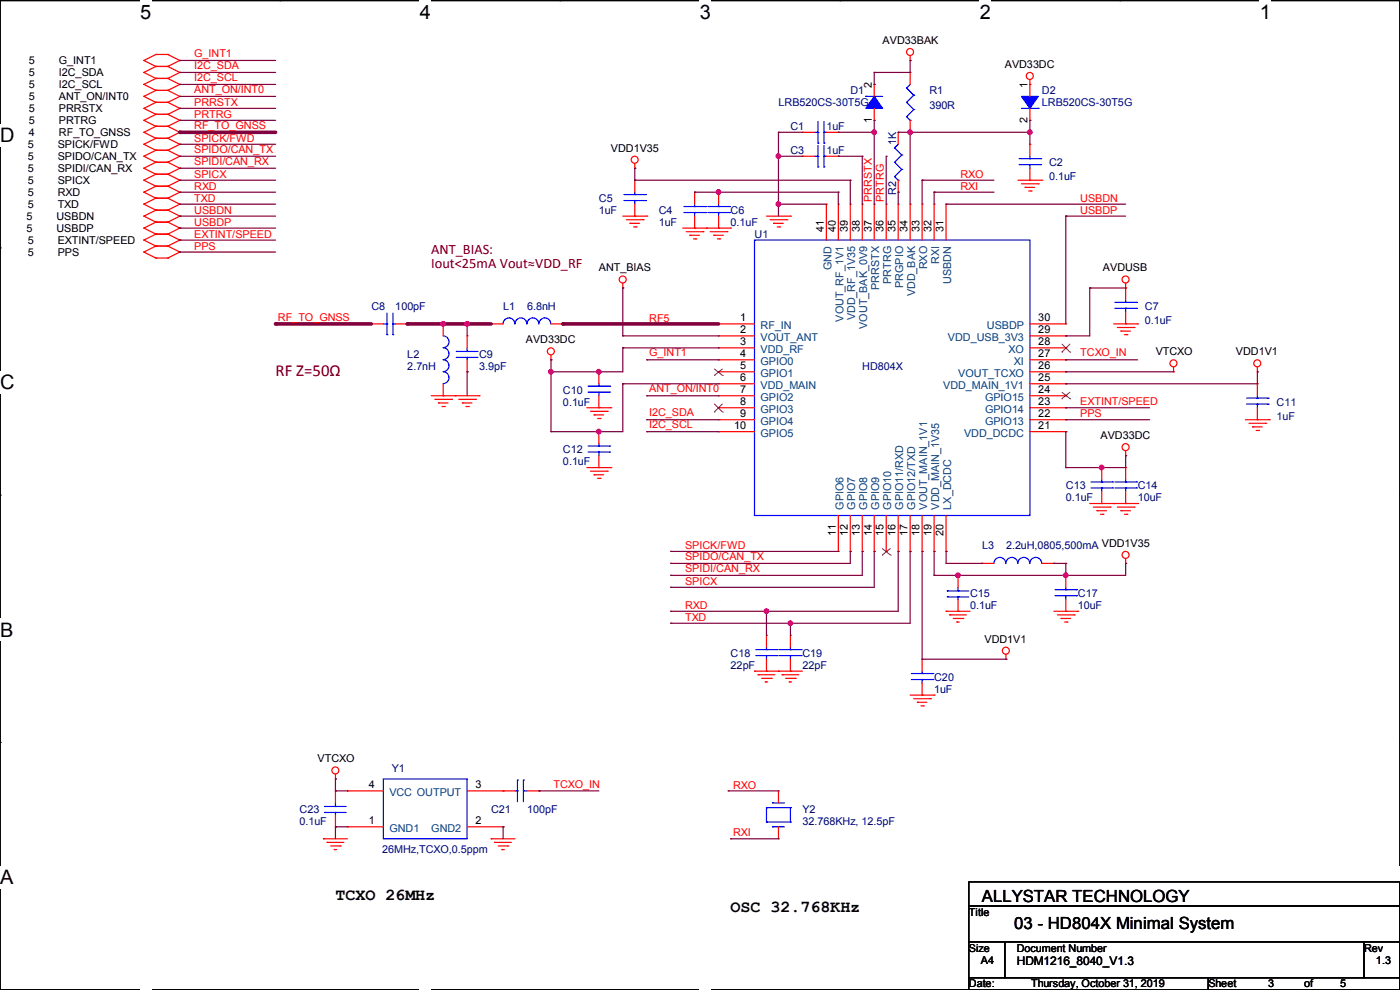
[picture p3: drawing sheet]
<svg xmlns="http://www.w3.org/2000/svg" width="297mm" height="210mm" viewBox="0 0 297 210" stroke-linecap="round" stroke-linejoin="round" font-family="sans-serif">
<path d="M0 .1h297v209.8h-297z" fill="none" stroke="#000" stroke-width=".25"/>
<g fill="#fff">
<path d="M29.7 .1h2.4v4.8h-2.4z"/>
<path d="M29.7 209.9l2.4 .1z"/>
</g>
<path d="M59.4 .1h.1M59.4 209.9h.1" fill="none" stroke="#000" stroke-width=".25"/>
<g fill="#fff">
<path d="M89.1 .1h2.3v4.8h-2.3z"/>
<path d="M89.1 209.9l2.3 .1z"/>
</g>
<path d="M118.8 .1h.1M118.8 209.9h.1" fill="none" stroke="#000" stroke-width=".25"/>
<g fill="#fff">
<path d="M148.5 .1h2.3v4.8h-2.3z"/>
<path d="M148.5 209.9l2.3 .1z"/>
</g>
<path d="M178.2 .1h.1M178.2 209.9h.1" fill="none" stroke="#000" stroke-width=".25"/>
<g fill="#fff">
<path d="M207.9 .1h2.3v4.8h-2.3z"/>
<path d="M207.9 209.9l2.3 .1z"/>
</g>
<path d="M237.6 .1h.1M237.6 209.9h.1" fill="none" stroke="#000" stroke-width=".25"/>
<g fill="#fff">
<path d="M267.3 .1h2.3v4.8h-2.3z"/>
<path d="M267.3 209.9l2.3 .1z"/>
<path d="M0 26.3h3.1v4.8h-3.1z"/>
<path d="M0 78.8h3.1v4.7h-3.1z"/>
</g>
<path d="M0 52.6h.1M297 52.6h.1" fill="none" stroke="#000" stroke-width=".25"/>
<path d="M0 131.2h2.9v4.8h-2.9z" fill="#fff"/>
<path d="M0 105h.1M297 105h.1" fill="none" stroke="#000" stroke-width=".25"/>
<g fill="#fff">
<path d="M0 183.7h2.9v4.7h-2.9z"/>
<path d="M296.9 183.7h.1v4.7h-.1z"/>
</g>
<path d="M0 157.5h.1M297 157.5h.1M205.5 187.1h91.5v5.1h-91.5zM205.5 192.2h91.5v7.6h-91.5zM205.5 199.8h7.6v7.6h-7.6zM213.1 199.8h76.2v7.6h-76.2zM289.3 199.8h7.7v7.6h-7.7zM205.5 207.4h50.8v2.5h-50.8zM256.3 207.4h40.7v2.5h-40.7z" fill="none" stroke="#000" stroke-width=".25"/>
<g fill="none" stroke="#f00" stroke-width=".25">
<path d="M30.5 15.4h.1M30.5 12.8h.1M30.5 17.9h.1M30.5 15.4l2.6 1.2M30.5 12.8l2.6 1.3M30.5 17.9l2.6 1.3M33.1 14.1h.1M33.1 16.6h.1M33.1 19.2h.1M33.1 11.6h.1M33.1 14.1h2.5M33.1 14.1l-2.6 1.3"/>
<path d="M33.1 16.6h2.5M33.1 19.2h2.5M33.1 19.2l-2.6 1.2M33.1 11.6h2.5M33.1 11.6l-2.6 1.2M33.1 16.6l-2.6 1.3M35.6 14.1h.1M35.6 16.6h.1M35.6 19.2h.1M35.6 11.6h.1M35.6 14.1l2.5 1.3M35.6 19.2l2.5 1.2"/>
<path d="M35.6 11.6l2.5 1.2M35.6 16.6l2.5 1.3M38.1 15.4h.1M38.1 12.8h.1M38.1 17.9h.1M38.1 15.4l-2.5 1.2M38.1 12.8l-2.5 1.3M38.1 17.9l-2.5 1.3M185.5 17.9h.1M185.5 17.9v2.5M193.1 12.8h.1M193.1 15.4h.1"/>
<path d="M193.1 11.8v1M193.1 15.4v2.5M218.5 17.9h.1M218.5 16.9v3.5M30.5 20.4h.1M30.5 23h.1M30.5 25.5h.1M30.5 28.1h.1M30.5 35.7h.1M30.5 33.1h.1M30.5 38.2h.1M30.5 30.6h.1"/>
<path d="M30.5 20.4l2.6 1.3M30.5 23l2.6 1.3M30.5 25.5l2.6 1.3M30.5 28.1l2.6 1.2M30.5 35.7l2.6 1.3M30.5 33.1l2.6 1.3M30.5 38.2l2.6 1.3M30.5 30.6l2.6 1.3M33.1 21.7h.1M33.1 24.3h.1M33.1 26.8h.1M33.1 29.3h.1"/>
<path d="M33.1 34.4h.1M33.1 37h.1M33.1 31.9h.1M33.1 39.5h.1M33.1 21.7h2.5M33.1 21.7l-2.6 1.3M33.1 24.3h2.5M33.1 24.3l-2.6 1.2M33.1 26.8h2.5M33.1 26.8l-2.6 1.3M33.1 29.3h2.5M33.1 34.4h2.5"/>
<path d="M33.1 34.4l-2.6 1.3M33.1 37h2.5M33.1 31.9h2.5M33.1 31.9l-2.6 1.2M33.1 39.5h2.5M33.1 39.5l-2.6 1.3M33.1 37l-2.6 1.2M33.1 29.3l-2.6 1.3M35.6 21.7h.1M35.6 24.3h.1M35.6 26.8h.1M35.6 29.3h.1"/>
<path d="M35.6 34.4h.1M35.6 37h.1M35.6 31.9h.1M35.6 39.5h.1M35.6 21.7l2.5 1.3M35.6 24.3l2.5 1.2M35.6 26.8l2.5 1.3M35.6 34.4l2.5 1.3M35.6 31.9l2.5 1.2M35.6 39.5l2.5 1.3M35.6 37l2.5 1.2M35.6 29.3l2.5 1.3"/>
<path d="M38.1 20.4h.1M38.1 23h.1M38.1 25.5h.1M38.1 28.1h.1M38.1 35.7h.1M38.1 33.1h.1M38.1 38.2h.1M38.1 30.6h.1M38.1 20.4l-2.5 1.3M38.1 23l-2.5 1.3M38.1 25.5l-2.5 1.3M38.1 28.1l-2.5 1.2"/>
<path d="M38.1 35.7l-2.5 1.3M38.1 33.1l-2.5 1.3M38.1 38.2l-2.5 1.3M38.1 30.6l-2.5 1.3M134.7 35.7h.1M134.7 38.2h.1M134.7 34.7v1M134.7 38.2v2.6M170.2 28.1h.1M170.2 33.1h.1M170.2 28.1h2.6M170.2 33.1h2.6"/>
<path d="M175.3 28.1h2.5M175.3 33.1h2.5M177.8 28.1h.1M177.8 33.1h.1M185.5 25.5h.1M185.5 23v2.5M190.5 28.1h.1M190.5 28.1v2.5M190.5 38.2v2.6M193.1 28.1h.1M193.1 25.5v2.6M215.9 38.2h5.1"/>
<path d="M216.7 39h3.6M217.5 39.8h.1M217.5 39.8h2M218.5 30.6h.1M218.5 38.2h.1M218.5 25.5h.1M218.5 23v2.5M218.5 30.6v2.5M218.5 35.7v2.5M220.3 39h.1M221 38.2h.1M30.5 45.8h.1"/>
<path d="M30.5 48.4h.1M30.5 43.3h.1M30.5 40.8h.1M30.5 50.9h.1M30.5 53.5h.1M30.5 45.8l2.6 1.3M30.5 48.4l2.6 1.3M30.5 43.3l2.6 1.3M30.5 40.8l2.6 1.2M30.5 50.9l2.6 1.3M30.5 53.5l2.6 1.2M33.1 44.6h.1"/>
<path d="M33.1 47.1h.1M33.1 49.7h.1M33.1 42h.1M33.1 52.2h.1M33.1 54.7h.1M33.1 44.6h2.5M33.1 44.6l-2.6 1.2M33.1 47.1h2.5M33.1 47.1l-2.6 1.3M33.1 49.7h2.5M33.1 42h2.5M33.1 42l-2.6 1.3"/>
<path d="M33.1 49.7l-2.6 1.2M33.1 52.2h2.5M33.1 52.2l-2.6 1.3M33.1 54.7h2.5M35.6 44.6h.1M35.6 47.1h.1M35.6 49.7h.1M35.6 42h.1M35.6 52.2h.1M35.6 54.7h.1M35.6 44.6l2.5 1.2M35.6 47.1l2.5 1.3"/>
<path d="M35.6 42l2.5 1.3M35.6 49.7l2.5 1.2M35.6 52.2l2.5 1.3M38.1 45.8h.1M38.1 48.4h.1M38.1 43.3h.1M38.1 40.8h.1M38.1 50.9h.1M38.1 53.5h.1M38.1 45.8l-2.5 1.3M38.1 48.4l-2.5 1.3M38.1 43.3l-2.5 1.3"/>
<path d="M38.1 40.8l-2.5 1.2M38.1 50.9l-2.5 1.3M38.1 53.5l-2.5 1.2M132.1 45.8h5.1M132.9 46.6h3.5M133.6 47.4h.1M133.6 47.4h2.1M134.4 48.1h.5M134.7 45.8h.1M134.7 43.3v2.5M134.9 48.1h.1M136.4 46.6h.1"/>
<path d="M137.2 45.8h.1M144.8 48.4h10.2M145.6 49.1h3.5M146.3 49.9h.1M146.3 49.9h2.1M147.1 50.7h.5M147.4 40.8h.1M147.4 48.4h.1M147.4 40.8v2.5M147.4 45.8v2.6M147.6 50.7h.1M149.1 49.1h.1"/>
<path d="M149.9 48.4h.1M150.7 49.1h3.5M151.4 49.9h.1M151.4 49.9h2.1M152.2 50.7h.5M152.4 40.8h.1M152.4 48.4h.1M152.4 40.8v2.5M152.4 45.8v2.6M152.7 50.7h.1M154.2 49.1h.1M155 48.4h.1"/>
<path d="M162.6 45.8h5.1M163.4 46.6h3.5M164.1 47.4h.1M164.1 47.4h2.1M164.9 48.1h.5M165.4 48.1h.1M166.9 46.6h.1M167.7 45.8h.1M175.3 43.3h.1M175.3 43.3v7.6M177.8 43.3h.1M177.8 43.3v7.6"/>
<path d="M180.4 43.3h.1M180.4 43.3v7.6M182.9 43.3h.1M182.9 43.3v7.6M185.5 43.3h.1M185.5 43.3v7.6M188 43.3h.1M188 43.3v7.6M190.5 43.3h.1M190.5 40.8h.1M190.5 43.3v7.6M193.1 43.3h.1"/>
<path d="M193.1 43.3v7.6M195.6 43.3h.1M195.6 43.3v7.6M198.2 43.3h.1M198.2 43.3v7.6M200.7 43.3h.1M200.7 43.3v7.6M218.2 40.5h.5M218.7 40.5h.1M78.8 68.7h.1M78.8 68.7h2.5M83.9 68.7h2.5"/>
<path d="M86.4 68.7h.1M94 68.7h.1M94 68.7v2.5M99.1 78.9h.1M99.1 71.2h.1M99.1 71.2v2.6M99.1 76.3v2.6M104.2 68.7h.1M104.2 68.7h2.5M116.9 76.3h.1M116.9 75.3v1M116.9 68.7h2.5"/>
<path d="M119.4 68.7h.1M127 78.9h.1M127 78.9v2.5M132.1 61.1h.1M132.1 60.1v1M152.4 68.7h.1M152.4 71.2h.1M152.4 73.8h.1M152.4 76.3h.1M152.4 78.9h.1M152.4 68.7h7.7M152.4 71.2h7.7"/>
<path d="M152.4 73.8h7.7M152.4 76.3h7.7M152.4 78.9h7.7M218.5 68.7h7.6M218.5 71.2h7.6M218.5 73.8h7.6M218.5 76.3h7.6M218.5 78.9h7.6M226.1 78.9h.1M226.1 76.3h.1M226.1 73.8h.1M226.1 71.2h.1"/>
<path d="M226.1 68.7h.1M236.3 68.7h5M237 69.5h3.6M237.8 70.2h.1M237.8 70.2h2M238.5 71h.6M238.8 61.1h.1M238.8 68.7h.1M238.8 60.1v3.5M238.8 66.2v2.5M239.1 71h.1M240.6 69.5h.1"/>
<path d="M241.3 68.7h.1M249 78.9h.1M249 77.9v1M266.7 78.9h.1M266.7 77.9v1M91.5 83.9h10.1M92.2 84.7h3.6M93 85.5h.1M93 85.5h2M93.8 86.2h.5M94 83.9h.1M94 81.4v2.5"/>
<path d="M94.3 86.2h.1M95.8 84.7h.1M96.6 83.9h.1M97.3 84.7h3.6M98.1 85.5h.1M98.1 85.5h2M98.8 86.2h.6M99.4 86.2h.1M100.9 84.7h.1M101.6 83.9h.1M124.5 86.5h5.1M124.5 99.2h5.1"/>
<path d="M125.3 87.2h3.5M125.3 99.9h3.5M126 88h.1M126 88h2.1M126.8 88.8h.5M127 91.6h.1M127 99.2h.1M127 86.5h.1M127 83.9v2.6M127 91.6v2.5M127 96.6v2.6M127.3 88.8h.1"/>
<path d="M128.8 87.2h.1M128.8 99.9h.1M129.6 86.5h.1M129.6 99.2h.1M152.4 81.4h.1M152.4 83.9h.1M152.4 86.5h.1M152.4 89h.1M152.4 91.6h.1M152.4 83.9h7.7M152.4 89h7.7M152.4 86.5h7.7"/>
<path d="M152.4 81.4h7.7M152.4 91.6h7.7M218.5 83.9h7.6M218.5 89h7.6M218.5 86.5h7.6M218.5 81.4h7.6M218.5 91.6h7.6M226.1 91.6h.1M226.1 89h.1M226.1 86.5h.1M226.1 83.9h.1M226.1 81.4h.1"/>
<path d="M233.7 99.2h.1M233.7 99.2v2.5M238.8 96.6h.1M238.8 99.2h.1M238.8 95.6v1M238.8 99.2v2.5M264.2 89h5.1M265 89.8h3.5M265.7 90.6h.1M265.7 90.6h2.1M266.5 91.3h.5M266.7 81.4h.1"/>
<path d="M266.7 89h.1M266.7 81.4v2.5M266.7 86.5v2.5M267 91.3h.1M268.5 89.8h.1M269.3 89h.1M126 100.7h.1M126 100.7h2.1M126.8 101.5h.5M127.3 101.5h.1M177.8 117h.1M177.8 109.3v7.7"/>
<path d="M180.4 117h.1M180.4 109.3v7.7M182.9 117h.1M182.9 109.3v7.7M185.5 117h.1M185.5 109.3v7.7M188 117h.1M188 109.3v7.7M190.5 117h.1M190.5 109.3v7.7M193.1 117h.1M193.1 109.3v7.7"/>
<path d="M195.6 117h.1M195.6 109.3v7.7M198.2 117h.1M198.2 109.3v7.7M200.7 117h.1M200.7 109.3v7.7M208.3 119.5h.1M208.3 119.5h2.6M221 119.5h2.6M223.6 119.5h.1M231.2 106.8h10.1M231.9 107.6h3.6"/>
<path d="M232.7 108.3h.1M232.7 108.3h2M233.5 109.1h.5M233.7 106.8h.1M233.7 104.3v2.5M234 109.1h.1M235.5 107.6h.1M236.3 106.8h.1M237 107.6h3.6M237.8 108.3h.1M237.8 108.3h2M238.5 109.1h.6"/>
<path d="M238.8 119.5h.1M238.8 106.8h.1M238.8 104.3v2.5M238.8 118.5v1M239.1 109.1h.1M240.6 107.6h.1M241.3 106.8h.1M162.6 134.7h.1M162.6 134.7v2.6M162.6 139.8v2.6M167.7 134.7h.1M167.7 134.7v2.6"/>
<path d="M167.7 139.8v2.6M195.6 139.8h.1M195.6 139.8v2.6M200.7 129.7h.1M200.7 129.7h5.1M201.5 130.4h.1M201.5 130.4h3.5M202.2 131.2h2.1M203 132h.1M203 132h.5M203.2 129.7h.1M203.2 122h.1"/>
<path d="M203.2 122v2.6M203.2 127.1v2.6M204.3 131.2h.1M213.4 139.8h.1M213.4 138.8v1M223.6 129.7h5M224.3 130.4h3.6M225.1 131.2h.1M225.1 131.2h2M225.8 132h.6M226.1 122h.1M226.1 129.7h.1"/>
<path d="M226.1 122v2.6M226.1 127.1v2.6M226.4 132h.1M227.9 130.4h.1M228.6 129.7h.1M160.1 142.4h.1M160.1 142.4h10.1M160.8 143.1h.1M160.8 143.1h3.6M161.6 143.9h2M162.3 144.7h.1M162.3 144.7h.6"/>
<path d="M162.6 142.4h.1M163.6 143.9h.1M165.1 142.4h.1M165.9 143.1h.1M165.9 143.1h3.6M166.7 143.9h2M167.4 144.7h.1M167.4 144.7h.5M167.7 142.4h.1M168.7 143.9h.1M193.1 147.4h5.1M193.8 148.2h3.6"/>
<path d="M194.6 149h.1M194.6 149h2M195.4 149.7h.5M195.6 147.4h.1M195.6 144.9v2.5M195.9 149.7h.1M197.4 148.2h.1M198.2 147.4h.1M68.6 177.9h.1M68.6 177.9h5.1M69.4 178.7h.1M69.4 178.7h3.5"/>
<path d="M70.1 179.5h2.1M71.2 165.2h.1M71.2 175.4h.1M71.2 167.8h.1M71.2 164.2v1M71.2 167.8v2.5M71.2 172.8v2.6M72.2 179.5h.1M73.7 175.4h.1M73.7 167.8h.1M73.7 175.4h7.6M73.7 167.8h7.6"/>
<path d="M99.1 175.4h7.6M99.1 167.8h10.2M104.2 177.9h.1M104.2 177.9h5.1M104.9 178.7h.1M104.9 178.7h3.6M105.7 179.5h2M106.7 175.4h.1M106.7 167.8h.1M107.7 179.5h.1M111.8 167.8h2.5M114.3 167.8h.1"/>
<path d="M165.1 177.9h.1M165.1 167.8h.1M165.1 167.8v2.5M165.1 175.4v2.5M70.9 180.2h.1M70.9 180.2h.5M106.5 180.2h.1M106.5 180.2h.5"/>
<circle cx="193.1" cy="11" r=".74"/>
<circle cx="218.5" cy="16.1" r=".74"/>
<circle cx="134.6" cy="33.9" r=".74"/>
<circle cx="132.1" cy="59.3" r=".74"/>
<circle cx="238.8" cy="59.3" r=".74"/>
<circle cx="116.9" cy="74.5" r=".74"/>
<circle cx="248.9" cy="77.1" r=".74"/>
<circle cx="266.7" cy="77.1" r=".74"/>
<circle cx="238.8" cy="94.8" r=".74"/>
<circle cx="238.8" cy="117.7" r=".74"/>
<circle cx="213.4" cy="138" r=".74"/>
<circle cx="71.1" cy="163.4" r=".74"/>
</g>
<g fill="none" stroke="#00f" stroke-width=".25">
<path d="M192.3 18.7h.1M192.3 18.7l1.5 1.5M193.1 17.9l-.8 .8M172.8 28.1h.7M172.8 33.1h.7M173.5 30.4h.1M173.5 28.1h.1M173.5 35.4h.1M173.5 33.1h.1M173.5 25.8v4.6M173.5 30.9v4.5M174.8 28.1h.1"/>
<path d="M174.8 30.4h.1M174.8 33.1h.1M174.8 35.4h.1M174.8 28.1h.5M174.8 25.8v4.6M174.8 30.9v4.5M174.8 33.1h.5M183.7 20.4h.1M183.7 20.4h3.5M189.8 31.4h.1M189.8 34.4h.1M189.8 37.5h.1"/>
<path d="M189.8 31.4l1.5 1.5M189.8 34.4l1.5 1.5M189.8 37.5l.7 .7M190.5 38.2h.1M190.5 30.6l-.7 .8M191.3 32.9h.1M191.3 35.9h.1M191.3 32.9l-1.5 1.5M191.3 35.9l-1.5 1.6M192.3 21.7h.1M192.3 24.8h.1M192.3 21.7l1.5 1.5"/>
<path d="M192.3 24.8l.8 .7M193.1 25.5h.1M193.8 20.2h.1M193.8 23.2h.1M193.8 20.2l-1.5 1.5M193.8 23.2l-1.5 1.6M216.2 34.9h4.6M216.2 33.7h4.6M216.7 23h3.6M218.5 33.7h.1M218.5 34.9h.1M218.5 33.1v.6"/>
<path d="M218.5 34.9v.8M220.3 23h.1M220.8 34.9h.1M220.8 33.7h.1M132.4 42.5h4.5M132.4 41.3h4.5M134.7 41.3h.1M134.7 42.5h.1M134.7 40.8v.5M134.7 42.5v.8M136.9 42.5h.1M136.9 41.3h.1"/>
<path d="M145.1 45.1h4.5M145.1 43.8h4.5M147.4 43.8h.1M147.4 45.1h.1M147.4 43.3v.5M147.4 45.1v.7M149.6 45.1h.1M149.6 43.8h.1M150.2 45.1h4.5M150.2 43.8h4.5M152.4 43.8h.1M152.4 45.1h.1"/>
<path d="M152.4 43.3v.5M152.4 45.1v.7M154.7 45.1h.1M154.7 43.8h.1M160.1 50.9h58.4v58.4h-58.4zM81.3 68.7h.8M82.1 71h.1M82.1 68.7h.1M82.1 66.4v4.6M83.4 68.7h.1M83.4 71h.1M83.4 68.7h.5"/>
<path d="M83.4 66.4v4.6M94 71.2a1.25 1.25 0 0 1 1.3 1.3 1.25 1.25 0 0 1-1.3 1.2M94 73.8a1.25 1.25 0 0 1 1.3 1.2 1.25 1.25 0 0 1-1.3 1.3M94 76.3a1.25 1.25 0 0 1 1.3 1.3 1.25 1.25 0 0 1-1.3 1.2M94 78.9a1.25 1.25 0 0 1 1.3 1.2 1.25 1.25 0 0 1-1.3 1.3M96.8 74.5h.1M96.8 75.8h.1M96.8 74.5h4.6M96.8 75.8h4.6M99.1 75.8h.1M99.1 74.5h.1M99.1 73.8v.7"/>
<path d="M99.1 75.8v.5M106.7 68.7a1.25 1.25 0 0 1 1.3-1.3 1.25 1.25 0 0 1 1.2 1.3M109.3 68.7a1.25 1.25 0 0 1 1.2-1.3 1.25 1.25 0 0 1 1.3 1.3M111.8 68.7a1.25 1.25 0 0 1 1.3-1.3 1.25 1.25 0 0 1 1.2 1.3M114.3 68.7a1.25 1.25 0 0 1 1.3-1.3 1.25 1.25 0 0 1 1.2 1.3M236.5 65.4h4.6M236.5 64.1h4.6M238.8 64.1h.1M238.8 65.4h.1M238.8 63.6v.5M238.8 65.4v.8M241.1 65.4h.1"/>
<path d="M241.1 64.1h.1M124.8 95.9h4.5M124.8 94.6h4.5M124.8 83.2h4.5M124.8 81.9h4.5M127 94.6h.1M127 95.9h.1M127 81.9h.1M127 83.2h.1M127 81.4v.5M127 83.2v.7M127 94.1v.5"/>
<path d="M127 95.9v.7M129.3 95.9h.1M129.3 94.6h.1M129.3 83.2h.1M129.3 81.9h.1M264.5 85.7h4.5M264.5 84.5h4.5M266.7 84.5h.1M266.7 85.7h.1M266.7 83.9v.6M266.7 85.7v.8M269 85.7h.1"/>
<path d="M269 84.5h.1M210.9 119.5a1.25 1.25 0 0 1 1.2-1.3 1.25 1.25 0 0 1 1.3 1.3M213.4 119.5a1.25 1.25 0 0 1 1.3-1.3 1.25 1.25 0 0 1 1.2 1.3M215.9 119.5a1.25 1.25 0 0 1 1.3-1.3 1.25 1.25 0 0 1 1.2 1.3M218.5 119.5a1.25 1.25 0 0 1 1.2-1.3 1.25 1.25 0 0 1 1.3 1.3M231.4 103.5h4.6M231.4 102.2h4.6M233.7 102.2h.1M233.7 103.5h.1M233.7 101.7v.5M233.7 103.5v.8M236 103.5h.1"/>
<path d="M236 102.2h.1M236.5 103.5h4.6M236.5 102.2h4.6M238.8 102.2h.1M238.8 103.5h.1M238.8 101.7v.5M238.8 103.5v.8M241.1 103.5h.1M241.1 102.2h.1M160.3 139.1h4.6M160.3 137.8h4.6M162.6 137.8h.1"/>
<path d="M162.6 139.1h.1M162.6 137.3v.5M162.6 139.1v.7M164.9 139.1h.1M164.9 137.8h.1M165.4 139.1h4.6M165.4 137.8h4.6M167.7 137.8h.1M167.7 139.1h.1M167.7 137.3v.5M167.7 139.1v.7M170 139.1h.1"/>
<path d="M170 137.8h.1M201 125.3h.1M201 126.6h.1M201 125.3h4.5M201 126.6h4.5M203.2 126.6h.1M203.2 125.3h.1M203.2 124.6v.7M203.2 126.6v.5M223.8 126.4h4.6M223.8 125.1h4.6M226.1 125.1h.1"/>
<path d="M226.1 126.4h.1M226.1 124.6v.5M226.1 126.4v.7M228.4 126.4h.1M228.4 125.1h.1M193.3 144.1h4.6M193.3 142.9h4.6M195.6 142.9h.1M195.6 144.1h.1M195.6 142.4v.5M195.6 144.1v.8M197.9 144.1h.1"/>
<path d="M197.9 142.9h.1M68.9 171.1h.1M68.9 172.3h.1M68.9 171.1h4.5M68.9 172.3h4.5M71.2 172.3h.1M71.2 171.1h.1M71.2 170.3v.8M71.2 172.3v.5M81.3 165.2h17.8v12.7h-17.8zM109.3 167.8h.5M109.8 167.8h.1"/>
<path d="M109.8 165.5h.1M109.8 165.5v4.6M111 165.5h.1M111 167.8h.1M111 167.8h.8M111 165.5v4.6M162.6 174.4h.1M162.6 171.3h.1M162.6 171.3v3.1M162.6 174.4h5.1M162.6 171.3h5.1M163.9 175.4h.1"/>
<path d="M163.9 170.3h.1M163.9 175.4h2.5M163.9 170.3h2.5M167.7 171.3h.1M167.7 174.4h.1M167.7 171.3v3.1"/>
</g>
<g fill="#00f" stroke="#00f" stroke-width=".25">
<path d="M185.5 20.4l1.7 2.6h-3.5z" fill-rule="evenodd"/>
<path d="M216.7 20.4h3.6l-1.8 2.6z" fill-rule="evenodd"/>
</g>
<g fill="none" stroke="#804000" stroke-width=".21">
<path d="M151.5 79.6h.1M151.5 78.2l1.8 1.4M153.3 79.6h.1M153.3 78.2l-1.8 1.4M225.2 74.7h.1M225.2 72.9l1.8 1.8M227 74.7h.1M227 72.9l-1.8 1.8M151.5 87.4h.1M151.5 85.6l1.8 1.8M153.3 87.4h.1M153.3 85.6l-1.8 1.8"/>
<path d="M225.2 84.6h.1M225.2 83.2l1.8 1.4M227 84.6h.1M227 83.2l-1.8 1.4M187.1 117.7h.1M187.1 116.3l1.8 1.4M188.9 117.7h.1M188.9 116.3l-1.8 1.4"/>
</g>
<path d="M226.1 89h.1M226.1 89h17.8M238.8 96.6h.1M238.8 96.6v2.6M71.2 165.2h.1M71.2 165.2v2.6" fill="none" stroke="#800040" stroke-width=".25"/>
<path d="M119.4 68.7h33" fill="none" stroke="#800040" stroke-width=".76"/>
<circle cx="119.4" cy="68.7" r=".38" fill="#800040"/>
<g fill="none" stroke="#800040" stroke-width=".25">
<path d="M180.4 38.2h.1M180.4 38.2v5.1M188 33.1h.1M188 33.1v10.2M195.6 38.2h.1M195.6 38.2h15.3M195.6 38.2v5.1M147.4 40.8h.1M147.4 40.8h5M177.8 40.8h.1M177.8 40.8v2.5M198.2 40.8h.1"/>
<path d="M198.2 40.8h12.7M198.2 40.8v2.5M226.1 76.3h.1M226.1 76.3h15.2M137.2 91.6h.1M137.2 89h.1M137.2 91.6h15.2M137.2 89h15.2M226.1 81.4h.1M226.1 81.4h40.6M142.3 119.5h.1M142.3 119.5h38.1"/>
<path d="M198.2 117h.1M198.2 117v5M142.3 124.6h.1M142.3 122h.1M142.3 124.6h43.2M142.3 122h40.6M198.2 122h.1M198.2 122h5"/>
</g>
<circle cx="152.4" cy="40.7" r=".49" fill="#f0f" stroke="#f0f" stroke-width=".25"/>
<path d="M58.5 68.7h20.3" fill="none" stroke="#800040" stroke-width=".76"/>
<circle cx="58.5" cy="68.7" r=".38" fill="#800040"/>
<g fill="none" stroke="#800040" stroke-width=".25">
<path d="M134.7 38.2h.1M134.7 38.2h45.7M99.1 78.9h.1M99.1 68.7h.1M99.1 68.7v2.5M99.1 78.9v5M132.1 71.2h.1M132.1 71.2h20.3M226.1 78.9h.1M226.1 78.9h22.9M137.2 83.9h.1M137.2 83.9h15.2"/>
<path d="M226.1 86.5h.1M226.1 86.5h17.8M233.7 99.2h.1M233.7 99.2h5.1M142.3 117h.1M142.3 117h35.5M190.5 117h.1M190.5 117v12.7M193.1 117h.1M193.1 117v15.2M195.6 117h.1M195.6 117v22.8"/>
<path d="M200.7 117h.1M200.7 117v2.5M226.1 119.5h.1M226.1 119.5v2.5M226.1 122h.1M226.1 122h12.7M71.2 175.4h.1M71.2 167.8h.1M71.2 167.8h2.5M71.2 175.4h2.5M71.2 175.4v2.5M106.7 175.4h.1"/>
<path d="M106.7 175.4v2.5M114.3 167.8h.1M114.3 167.8h12.7"/>
</g>
<path d="M99.1 68.7h5.1" fill="none" stroke="#800040" stroke-width=".76"/>
<circle cx="99.1" cy="68.7" r=".38" fill="#800040"/>
<path d="M86.4 68.7h7.6" fill="none" stroke="#800040" stroke-width=".76"/>
<circle cx="86.4" cy="68.7" r=".38" fill="#800040"/>
<path d="M137.2 76.3h.1M137.2 76.3h15.2M127 91.6h.1M132.1 81.4h.1M132.1 81.4v10.2h-5.1M132.1 81.4h20.3M154.5 167.8h.1M154.5 167.8h10.6M155 177.9h.1M155 177.9h10.1" fill="none" stroke="#800040" stroke-width=".25"/>
<circle cx="127" cy="91.5" r=".49" fill="#f0f" stroke="#f0f" stroke-width=".25"/>
<path d="M94 68.7h5.1" fill="none" stroke="#800040" stroke-width=".76"/>
<circle cx="94" cy="68.7" r=".38" fill="#800040"/>
<g fill="#f0f" stroke="#f0f" stroke-width=".25">
<circle cx="99.1" cy="68.7" r=".49"/>
<circle cx="94" cy="68.7" r=".49"/>
<circle cx="226.1" cy="122" r=".49"/>
<circle cx="203.2" cy="122" r=".49"/>
<circle cx="193.1" cy="28" r=".49"/>
<circle cx="185.4" cy="28" r=".49"/>
<circle cx="165.1" cy="43.3" r=".49"/>
<circle cx="165.1" cy="33.1" r=".49"/>
<circle cx="233.7" cy="99.2" r=".49"/>
<circle cx="116.9" cy="78.8" r=".49"/>
<circle cx="127" cy="78.8" r=".49"/>
<circle cx="218.5" cy="28" r=".49"/>
<circle cx="162.6" cy="129.6" r=".49"/>
<circle cx="167.7" cy="132.2" r=".49"/>
</g>
<g fill="none" stroke="#800040" stroke-width=".25">
<path d="M38.1 17.9h.1M38.1 15.4h.1M38.1 12.8h.1M38.1 17.9h20.4M38.1 15.4h20.4M38.1 12.8h20.4M38.1 20.4h.1M38.1 23h.1M38.1 25.5h.1M38.1 20.4h20.4M38.1 23h20.4M38.1 25.5h20.4"/>
<path d="M134.7 35.7h.1M134.7 35.7v2.5M165.1 28.1h.1M165.1 33.1h.1M165.1 28.1h5.1M165.1 33.1h5.1M165.1 28.1v17.7M177.8 33.1h.1M177.8 28.1h.1M177.8 28.1h7.7M177.8 33.1h5.1M182.9 33.1h.1"/>
<path d="M182.9 33.1v10.2M185.5 28.1h.1M185.5 25.5h.1M185.5 25.5v17.8M190.5 28.1h.1M190.5 28.1h28M193.1 28.1h.1M193.1 28.1v15.2M218.5 25.5h.1M218.5 28.1h.1M218.5 25.5v5.1M152.4 40.8h.1"/>
<path d="M152.4 40.8h25.4M165.1 43.3h.1M165.1 43.3h10.2M190.5 40.8h.1M190.5 40.8v2.5M200.7 43.3h.1M200.7 43.3h38.1M226.1 45.8h.1M226.1 45.8h12.7M226.1 45.8v22.9M116.9 76.3h.1M116.9 78.9h.1"/>
<path d="M116.9 76.3v15.3M127 78.9h.1M132.1 73.8h.1M132.1 61.1h.1M132.1 73.8v5.1h-15.2M132.1 61.1v10.1M132.1 73.8h20.3M226.1 71.2h.1M231.2 61.1h.1M231.2 61.1v10.1h-5.1M231.2 61.1h7.6M266.7 78.9h.1"/>
<path d="M266.7 78.9v2.5M116.9 91.6h.1M116.9 91.6h10.1M226.1 91.6h.1M226.1 99.2h.1M226.1 91.6v7.6M226.1 99.2h7.6M180.4 117h.1M180.4 117v2.5M182.9 117h.1M182.9 117v5M185.5 117h.1"/>
<path d="M185.5 117v7.6M200.7 119.5h7.6M208.3 119.5h.1M223.6 119.5h.1M223.6 119.5h2.5M238.8 119.5h.1M238.8 119.5v2.5M142.3 129.7h.1M142.3 132.2h.1M142.3 129.7h48.2M142.3 132.2h50.8M162.6 129.7h.1"/>
<path d="M162.6 129.7v5M167.7 132.2h.1M167.7 132.2v2.5M195.6 139.8h17.8M203.2 122h.1M203.2 122h22.9M213.4 139.8h.1"/>
</g>
<path d="M38.1 28.1h20.4" fill="none" stroke="#800040" stroke-width=".76"/>
<circle cx="38.1" cy="28.1" r=".38" fill="#800040"/>
<g fill="none" stroke="#800040" stroke-width=".25">
<path d="M185.5 17.9h.1M185.5 15.4h.1M185.5 15.4v2.5M193.1 12.8h.1M193.1 12.8v2.6h-7.6M38.1 35.7h.1M38.1 38.2h.1M38.1 33.1h.1M38.1 30.6h.1M38.1 35.7h20.4M38.1 38.2h20.4M38.1 33.1h20.4"/>
<path d="M38.1 30.6h20.4M38.1 40.8h.1M38.1 43.3h.1M38.1 45.8h.1M38.1 48.4h.1M38.1 50.9h.1M38.1 53.5h.1M38.1 40.8h20.4M38.1 43.3h20.4M38.1 45.8h20.4M38.1 48.4h20.4M38.1 50.9h20.4"/>
<path d="M38.1 53.5h20.4"/>
</g>
<g fill="#f0f" stroke="#f0f" stroke-width=".25">
<circle cx="152.4" cy="40.7" r=".49"/>
<circle cx="127" cy="91.5" r=".49"/>
<circle cx="99.1" cy="68.7" r=".49"/>
<circle cx="94" cy="68.7" r=".49"/>
<circle cx="226.1" cy="122" r=".49"/>
<circle cx="203.2" cy="122" r=".49"/>
<circle cx="193.1" cy="28" r=".49"/>
<circle cx="185.4" cy="28" r=".49"/>
<circle cx="165.1" cy="43.3" r=".49"/>
<circle cx="165.1" cy="33.1" r=".49"/>
<circle cx="233.7" cy="99.2" r=".49"/>
<circle cx="116.9" cy="78.8" r=".49"/>
<circle cx="127" cy="78.8" r=".49"/>
<circle cx="218.5" cy="28" r=".49"/>
<circle cx="162.6" cy="129.6" r=".49"/>
<circle cx="167.7" cy="132.2" r=".49"/>
</g>
<g font-size="4.2">
<text x="29.7" y="3.9">5</text>
<text x="89.1" y="3.9">4</text>
<text x="148.5" y="3.9">3</text>
<text x="207.9" y="3.9">2</text>
<text x="267.2" y="3.9">1</text>
<text x="0" y="30.1">D</text>
<text x="0" y="82.6">C</text>
<text x="0" y="135">B</text>
<text x="0" y="187.5">A</text>
<text x="297" y="187.5">A</text>
</g>
<text font-size="3.6" fill="#800000" x="58.5" y="79.7">RF Z=50Ω</text>
<g font-size="3.6">
<text x="71.2" y="191">TCXO 26MHz</text>
<text x="208.3" y="191.3">ALLYSTAR TECHNOLOGY</text>
<text x="155" y="193.5">OSC 32.768KHz</text>
<text x="215.2" y="197.1">03 - HD804X Minimal System</text>
</g>
<g font-size="3" fill="#800000">
<text x="91.5" y="53.8">ANT_BIAS:</text>
<text x="91.5" y="56.9">Iout&lt;25mA Vout≈VDD_RF</text>
</g>
<text font-size="2.5" x="215.7" y="204.6">HDM1216_8040_V1.3</text>
<g font-size="2.3">
<text x="187.3" y="9.3">AVD33BAK</text>
<text x="6.1" y="16.2">5</text>
<text x="6.1" y="13.6">5</text>
<text x="12.5" y="16.2">I2C_SDA</text>
<text x="12.5" y="13.6">G_INT1</text>
<text x="213.2" y="14.4">AVD33DC</text>
<text x="6.1" y="21.3">5</text>
<text x="6.1" y="23.8">5</text>
<text x="6.1" y="18.7">5</text>
<text x="12.5" y="21.3">ANT_ON/INT0</text>
<text x="12.5" y="23.8">PRRSTX</text>
<text x="12.5" y="18.7">I2C_SCL</text>
<text x="184.9" y="18.7" transform="rotate(-90 184.9 18.7)">2</text>
<text x="217.9" y="18.7" transform="rotate(-90 217.9 18.7)">1</text>
<text x="6.1" y="26.3">5</text>
<text x="6.1" y="28.9">4</text>
<text x="12.5" y="26.3">PRTRG</text>
<text x="12.5" y="28.9">RF_TO_GNSS</text>
<text x="184.9" y="26" transform="rotate(-90 184.9 26)">1</text>
<text x="217.9" y="26" transform="rotate(-90 217.9 26)">2</text>
<text x="5.9" y="34">5</text>
<text x="5.9" y="31.4">5</text>
<text x="12.2" y="34">SPIDO/CAN_TX</text>
<text x="12.2" y="31.4">SPICK/FWD</text>
<text x="129.6" y="32.2">VDD1V35</text>
<text x="5.9" y="36.5">5</text>
<text x="5.9" y="41.6">5</text>
<text x="5.9" y="39">5</text>
<text x="12.2" y="36.5">SPIDI/CAN_RX</text>
<text x="12.2" y="41.6">RXD</text>
<text x="12.2" y="39">SPICX</text>
<text x="5.6" y="46.7">5</text>
<text x="5.9" y="44.1">5</text>
<text x="12" y="46.7">USBDN</text>
<text x="12.2" y="44.1">TXD</text>
<text x="5.6" y="49.2">5</text>
<text x="5.9" y="51.7">5</text>
<text x="12" y="49.2">USBDP</text>
<text x="12.2" y="51.7">EXTINT/SPEED</text>
<text x="174.8" y="49.1" transform="rotate(-90 174.8 49.1)">41</text>
<text x="177.3" y="49.1" transform="rotate(-90 177.3 49.1)">40</text>
<text x="179.8" y="49.1" transform="rotate(-90 179.8 49.1)">39</text>
<text x="182.4" y="49.1" transform="rotate(-90 182.4 49.1)">38</text>
<text x="184.9" y="49.1" transform="rotate(-90 184.9 49.1)">37</text>
<text x="187.5" y="49.1" transform="rotate(-90 187.5 49.1)">36</text>
<text x="190" y="49.1" transform="rotate(-90 190 49.1)">35</text>
<text x="192.5" y="49.1" transform="rotate(-90 192.5 49.1)">34</text>
<text x="195.1" y="49.1" transform="rotate(-90 195.1 49.1)">33</text>
<text x="197.6" y="49.1" transform="rotate(-90 197.6 49.1)">32</text>
<text x="200.2" y="49.1" transform="rotate(-90 200.2 49.1)">31</text>
<text x="5.9" y="54.3">5</text>
<text x="12.2" y="54.3">PPS</text>
<text x="127" y="57.6">ANT_BIAS</text>
<text x="234" y="57.6">AVDUSB</text>
<text x="157" y="68.2">1</text>
<text x="157" y="70.7">2</text>
<text x="220.3" y="70.7">29</text>
<text x="220.3" y="68.2">30</text>
<text x="111.6" y="72.8">AVD33DC</text>
<text x="157" y="73.2">3</text>
<text x="157" y="75.8">4</text>
<text x="220.3" y="75.8">27</text>
<text x="220.3" y="73.2">28</text>
<text x="245.2" y="75.4">VTCXO</text>
<text x="262.2" y="75.4">VDD1V1</text>
<text x="157" y="78.3">5</text>
<text x="157" y="80.9">6</text>
<text x="157" y="83.4">7</text>
<text x="220.3" y="83.4">24</text>
<text x="220.3" y="80.9">25</text>
<text x="220.3" y="78.3">26</text>
<text x="157" y="85.9">8</text>
<text x="157" y="88.5">9</text>
<text x="220.3" y="88.5">22</text>
<text x="220.3" y="85.9">23</text>
<text x="155.8" y="91">10</text>
<text x="220.3" y="91">21</text>
<text x="233.5" y="93.1">AVD33DC</text>
<text x="177.3" y="113.7" transform="rotate(-90 177.3 113.7)">11</text>
<text x="179.8" y="113.7" transform="rotate(-90 179.8 113.7)">12</text>
<text x="182.4" y="113.7" transform="rotate(-90 182.4 113.7)">13</text>
<text x="184.9" y="113.7" transform="rotate(-90 184.9 113.7)">14</text>
<text x="187.5" y="113.7" transform="rotate(-90 187.5 113.7)">15</text>
<text x="190" y="113.7" transform="rotate(-90 190 113.7)">16</text>
<text x="192.5" y="113.7" transform="rotate(-90 192.5 113.7)">17</text>
<text x="195.1" y="113.7" transform="rotate(-90 195.1 113.7)">18</text>
<text x="197.6" y="113.7" transform="rotate(-90 197.6 113.7)">19</text>
<text x="200.2" y="113.7" transform="rotate(-90 200.2 113.7)">20</text>
<text x="208.8" y="136.3">VDD1V1</text>
<text x="67.4" y="161.7">VTCXO</text>
<text x="78.3" y="167.2">4</text>
<text x="100.9" y="167.2">3</text>
<text x="78.3" y="174.8">1</text>
<text x="100.9" y="174.8">2</text>
<text x="205.5" y="194.2">Title</text>
<text x="205.5" y="201.8">Size</text>
<text x="215.7" y="201.8">Document Number</text>
<text x="289.4" y="201.8">Rev</text>
<text x="205.5" y="209.5">Date:</text>
<text x="208.1" y="204.4">A4</text>
<text x="218.7" y="209.5">Thursday, October 31, 2019</text>
<text x="256.3" y="209.5">Sheet</text>
<text x="269" y="209.5">3</text>
<text x="276.7" y="209.5">of</text>
<text x="284.3" y="209.5">5</text>
<text x="291.9" y="204.4">1.3</text>
</g>
<g font-size="2.3" fill="#f00">
<text x="41.2" y="17.2">I2C_SCL</text>
<text x="41.2" y="14.6">I2C_SDA</text>
<text x="41.2" y="12.1">G_INT1</text>
<text x="41.2" y="19.7">ANT_ON/INT0</text>
<text x="41.2" y="22.5">PRRSTX</text>
<text x="41.2" y="25">PRTRG</text>
<text x="41.2" y="27.3">RF_TO_GNSS</text>
<text x="41.2" y="35">SPIDI/CAN_RX</text>
<text x="41.2" y="32.4">SPIDO/CAN_TX</text>
<text x="41.2" y="30.1">SPICK/FWD</text>
<text x="41.2" y="40.3">RXD</text>
<text x="41.2" y="37.7">SPICX</text>
<text x="203.8" y="37.7">RXO</text>
<text x="203.8" y="40.3">RXI</text>
<text x="41.2" y="42.8">TXD</text>
<text x="41.2" y="45.3">USBDN</text>
<text x="41.2" y="47.9">USBDP</text>
<text x="185" y="42.8" transform="rotate(-90 185 42.8)">PRRSTX</text>
<text x="187.5" y="42.8" transform="rotate(-90 187.5 42.8)">PRTRG</text>
<text x="229.2" y="45.3">USBDP</text>
<text x="229.2" y="42.8">USBDN</text>
<text x="41.2" y="50.4">EXTINT/SPEED</text>
<text x="41.2" y="53">PPS</text>
<text x="59" y="68">RF_TO_GNSS</text>
<text x="137.7" y="68.2">RF5</text>
<text x="137.7" y="75.6">G_INT1</text>
<text x="229.2" y="75.6">TCXO_IN</text>
<text x="137.7" y="83.2">ANT_ON/INT0</text>
<text x="137.7" y="88.3">I2C_SDA</text>
<text x="229.2" y="88.5">PPS</text>
<text x="229.2" y="86">EXTINT/SPEED</text>
<text x="137.7" y="90.8">I2C_SCL</text>
<text x="145.3" y="118.8">SPIDO/CAN_TX</text>
<text x="145.3" y="116.5">SPICK/FWD</text>
<text x="145.3" y="124.1">SPICX</text>
<text x="145.3" y="121.3">SPIDI/CAN_RX</text>
<text x="145.3" y="129.2">RXD</text>
<text x="145.3" y="131.7">TXD</text>
<text x="117.4" y="167">TCXO_IN</text>
<text x="155.5" y="167.3">RXO</text>
<text x="155.5" y="177.4">RXI</text>
</g>
<g font-size="2.3" fill="#000080">
<text x="165.2" y="22.5">LRB520CS-30T5G</text>
<text x="180.4" y="20">D1</text>
<text x="197.2" y="20">R1</text>
<text x="197.2" y="23">390R</text>
<text x="221" y="20">D2</text>
<text x="221" y="22.5">LRB520CS-30T5G</text>
<text x="167.7" y="27.6">C1</text>
<text x="175.3" y="27.6">1uF</text>
<text x="167.7" y="32.7">C3</text>
<text x="175.3" y="32.7">1uF</text>
<text x="190.1" y="30.9" transform="rotate(-90 190.1 30.9)">1K</text>
<text x="222.6" y="35.2">C2</text>
<text x="190.1" y="41.3" transform="rotate(-90 190.1 41.3)">R2</text>
<text x="222.6" y="38.3">0.1uF</text>
<text x="127" y="42.8">C5</text>
<text x="127" y="45.4">1uF</text>
<text x="139.8" y="45.4">C4</text>
<text x="139.8" y="47.9">1uF</text>
<text x="155" y="45.4">C6</text>
<text x="155" y="47.9">0.1uF</text>
<text x="160.1" y="50.5">U1</text>
<text x="78.8" y="65.7">C8</text>
<text x="83.9" y="65.7">100pF</text>
<text x="106.7" y="65.7">L1</text>
<text x="111.8" y="65.7">6.8nH</text>
<text x="242.9" y="65.7">C7</text>
<text x="242.9" y="68.8">0.1uF</text>
<text x="86.4" y="75.9">L2</text>
<text x="101.6" y="75.9">C9</text>
<text x="86.4" y="78.4">2.7nH</text>
<text x="101.6" y="78.4">3.9pF</text>
<text x="119.4" y="83.5">C10</text>
<text x="182.9" y="78.4">HD804X</text>
<text x="119.4" y="86">0.1uF</text>
<text x="270.8" y="86">C11</text>
<text x="270.8" y="89.1">1uF</text>
<text x="119.4" y="96.2">C12</text>
<text x="119.4" y="98.7">0.1uF</text>
<text x="226.1" y="103.8">C13</text>
<text x="226.1" y="106.3">0.1uF</text>
<text x="241.4" y="103.8">C14</text>
<text x="241.4" y="106.3">10uF</text>
<text x="208.3" y="116.5">L3</text>
<text x="213.4" y="116.5">2.2uH,0805,500mA VDD1V35</text>
<text x="205.8" y="126.7">C15</text>
<text x="205.8" y="129.2">0.1uF</text>
<text x="228.7" y="126.7">C17</text>
<text x="228.7" y="129.2">10uF</text>
<text x="155" y="139.4">C18</text>
<text x="155" y="141.9">22pF</text>
<text x="170.2" y="139.4">C19</text>
<text x="170.2" y="141.9">22pF</text>
<text x="198.2" y="144.4">C20</text>
<text x="198.2" y="147">1uF</text>
<text x="83.1" y="163.7">Y1</text>
<text x="63.5" y="172.4">C23</text>
<text x="104.2" y="172.4">C21</text>
<text x="111.8" y="172.4">100pF</text>
<text x="170.2" y="172.4">Y2</text>
<text x="63.5" y="174.9">0.1uF</text>
<text x="170.2" y="174.9">32.768KHz, 12.5pF</text>
<text x="81.1" y="181">26MHz,TCXO,0.5ppm</text>
</g>
<g font-size="2.3" fill="#004080">
<text x="176.4" y="57.3" transform="rotate(-90 176.4 57.3)">GND</text>
<text x="196.7" y="57.1" transform="rotate(-90 196.7 57.1)">RXO</text>
<text x="199.2" y="56" transform="rotate(-90 199.2 56)">RXI</text>
<text x="186.5" y="61.5" transform="rotate(-90 186.5 61.5)">PRRSTX</text>
<text x="189.1" y="60.2" transform="rotate(-90 189.1 60.2)">PRTRG</text>
<text x="191.6" y="61.1" transform="rotate(-90 191.6 61.1)">PRGPIO</text>
<text x="194.2" y="62.9" transform="rotate(-90 194.2 62.9)">VDD_BAK</text>
<text x="201.8" y="60.2" transform="rotate(-90 201.8 60.2)">USBDN</text>
<text x="161.3" y="69.8">RF_IN</text>
<text x="178.9" y="68.2" transform="rotate(-90 178.9 68.2)">VOUT_RF_1V1</text>
<text x="181.5" y="67.9" transform="rotate(-90 181.5 67.9)">VDD_RF_1V35</text>
<text x="184" y="69.7" transform="rotate(-90 184 69.7)">VOUT_BAK_0V9</text>
<text x="209.4" y="69.8">USBDP</text>
<text x="161.3" y="72.3">VOUT_ANT</text>
<text x="161.3" y="74.8">VDD_RF</text>
<text x="161.3" y="77.4">GPIO0</text>
<text x="201.1" y="72.3">VDD_USB_3V3</text>
<text x="214" y="74.8">XO</text>
<text x="215.1" y="77.4">XI</text>
<text x="161.3" y="79.9">GPIO1</text>
<text x="161.3" y="82.5">VDD_MAIN</text>
<text x="200.1" y="82.5">VDD_MAIN_1V1</text>
<text x="203.3" y="79.9">VOUT_TCXO</text>
<text x="161.3" y="85">GPIO2</text>
<text x="161.3" y="87.5">GPIO3</text>
<text x="209" y="87.5">GPIO14</text>
<text x="209" y="85">GPIO15</text>
<text x="161.3" y="90.1">GPIO4</text>
<text x="161.3" y="92.6">GPIO5</text>
<text x="204.5" y="92.6">VDD_DCDC</text>
<text x="209" y="90.1">GPIO13</text>
<text x="178.9" y="108.1" transform="rotate(-90 178.9 108.1)">GPIO6</text>
<text x="181.5" y="108.1" transform="rotate(-90 181.5 108.1)">GPIO7</text>
<text x="184" y="108.1" transform="rotate(-90 184 108.1)">GPIO8</text>
<text x="186.5" y="108.1" transform="rotate(-90 186.5 108.1)">GPIO9</text>
<text x="189.1" y="108.1" transform="rotate(-90 189.1 108.1)">GPIO10</text>
<text x="191.6" y="108.1" transform="rotate(-90 191.6 108.1)">GPIO11/RXD</text>
<text x="194.2" y="108.1" transform="rotate(-90 194.2 108.1)">GPIO12/TXD</text>
<text x="196.7" y="108.1" transform="rotate(-90 196.7 108.1)">VOUT_MAIN_1V1</text>
<text x="199.2" y="108.1" transform="rotate(-90 199.2 108.1)">VDD_MAIN_1V35</text>
<text x="201.8" y="108.1" transform="rotate(-90 201.8 108.1)">LX_DCDC</text>
<text x="82.6" y="168.8">VCC OUTPUT</text>
<text x="82.6" y="176.4">GND1</text>
<text x="91.5" y="176.4">GND2</text>
</g>
</svg>
